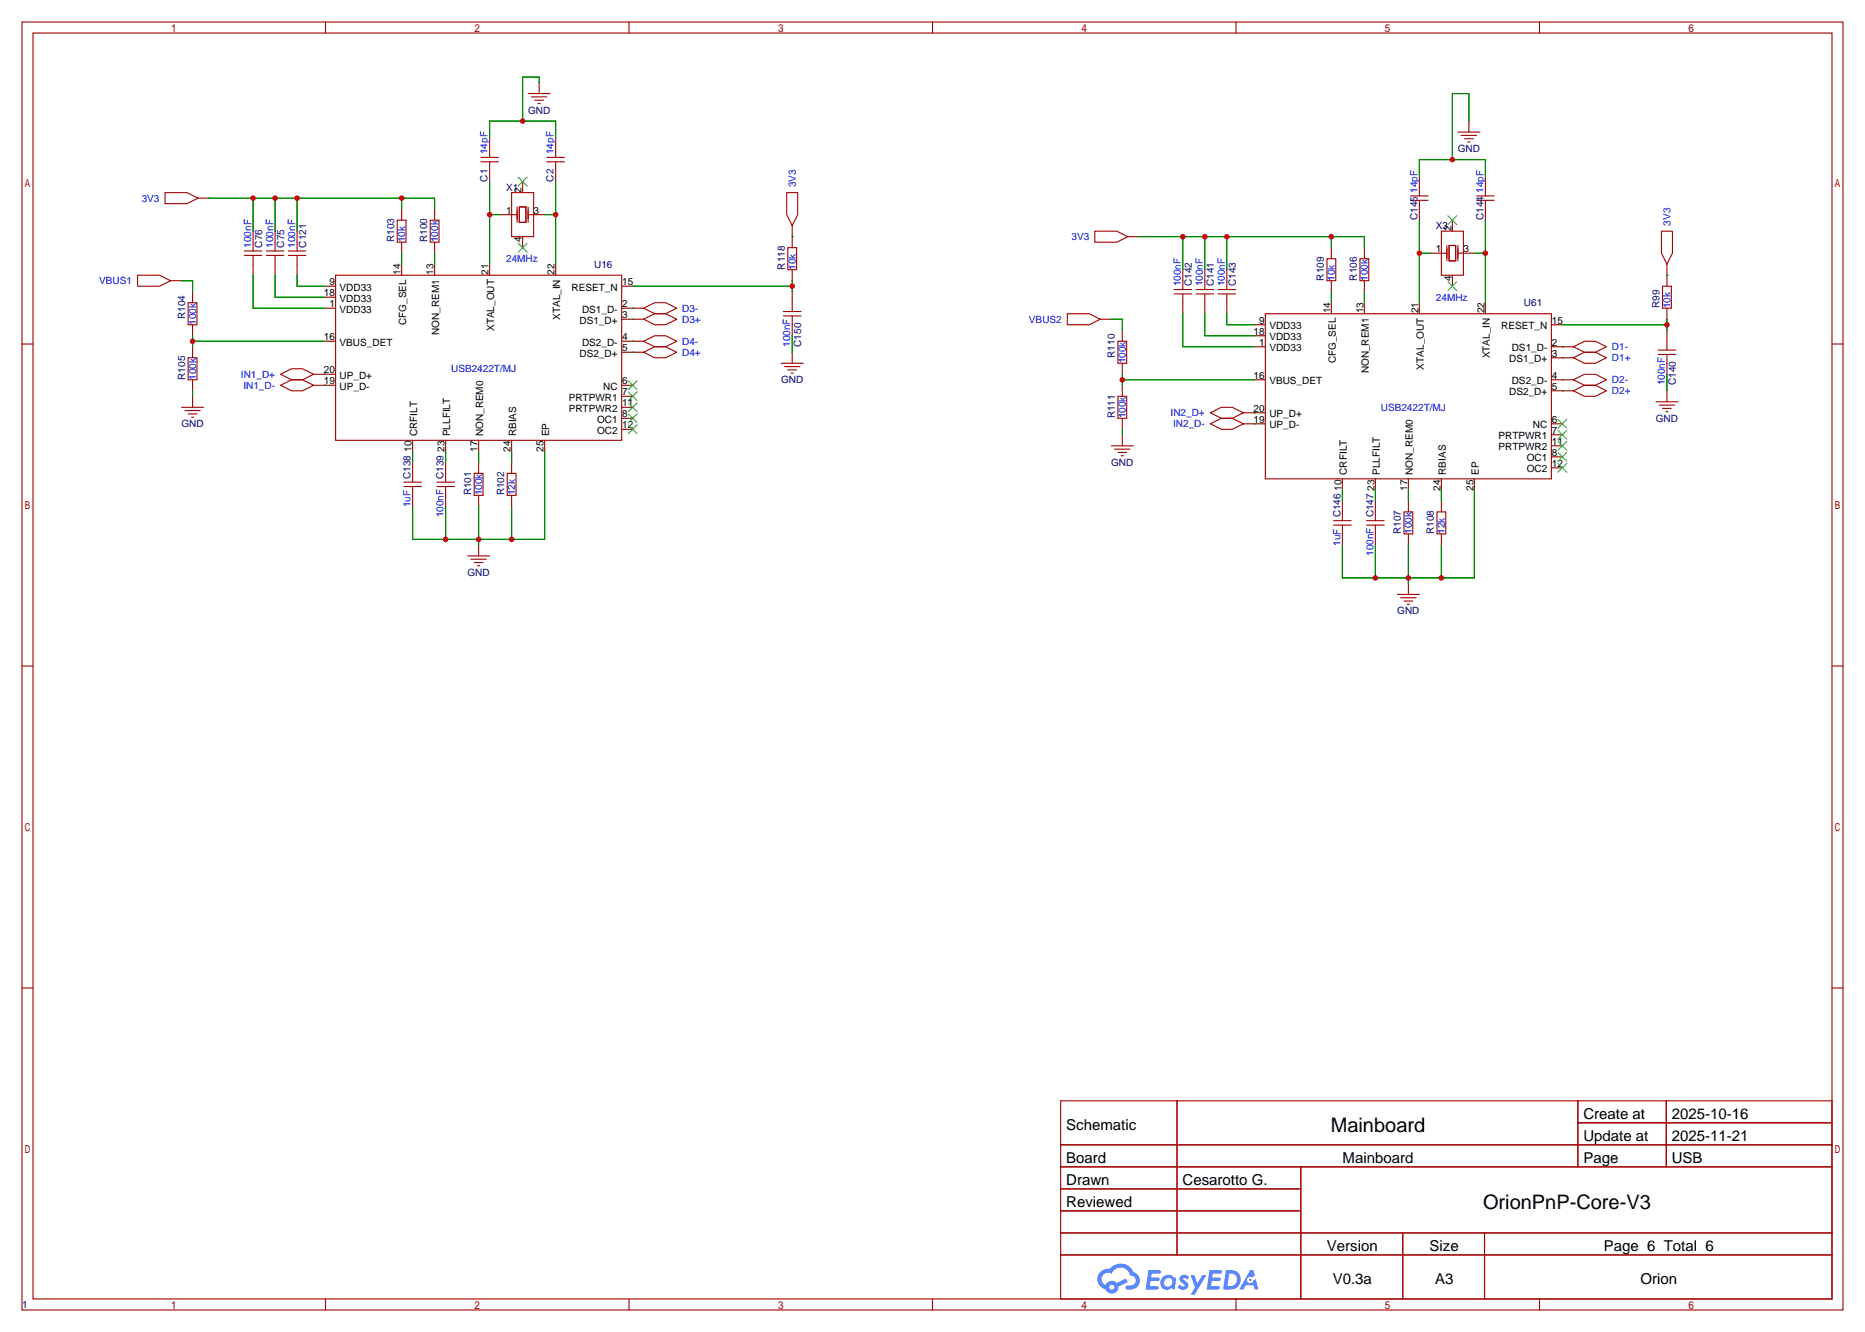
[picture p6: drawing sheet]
<svg xmlns="http://www.w3.org/2000/svg" width="431mm" height="307mm" viewBox="0 0 431 307" stroke-linecap="round" stroke-linejoin="round" font-family="sans-serif">
<g fill="none" stroke="#a10000" stroke-width=".25">
<path d="M5.1 5.1h420.3v297.2h-420.3zM7.6 7.6h415.3v292.1h-415.3zM75.1 5.1v2.5M145.2 5.1v2.5M215.3 5.1v2.5M285.3 5.1v2.5M355.4 5.1v2.5M5.1 79.4h2.5M422.9 79.4h2.5M5.1 153.7h2.5M422.9 153.7h2.5M5.1 228h2.5"/>
<path d="M422.9 228h2.5M244.9 254h178v45.7h-178zM271.7 254v35.6M364.3 254v15.2M364.3 259.1h58.6M384.7 254v15.2M244.9 264.2h178M244.9 269.2h178M244.9 274.3h55.4M244.9 279.4h55.4M300.3 269.2v30.5M75.1 299.7v2.6"/>
<path d="M145.2 299.7v2.6M215.3 299.7v2.6M244.9 284.5h178M244.9 289.6h178M285.3 299.7v2.6M323.8 284.5v15.2M342.7 284.5v15.2M355.4 299.7v2.6"/>
</g>
<g fill="#5487ff">
<path d="M272.6 294.4a1.3 1.3 0 0 1 1.8 .3l-.4 .6a.54 .54 0 0 0-.9-.2l.1 .2a1.28 1.28 0 0 1 .8 2 1.53 1.53 0 0 1-2.2-.3l.6-.6 .7 .5a.31 .31 0 0 0 .4-.3 .31 .31 0 0 0-.3-.4 1.12 1.12 0 0 1-.6-1.8z"/>
<path d="M274.9 294.2h.8l.7 2 1.2-2h.9l-2.7 4.5h-.9l.9-1.6z"/>
<path d="M265.1 293h2.3a.46 .46 0 0 1 .5 .1 .46 .46 0 0 1 .1 .5l-.4 .2h-1.7l-.2 1h1.7a.4 .4 0 0 1 .3 .4 .4 .4 0 0 1-.4 .4h-1.7l-.2 1.2h1.4a.46 .46 0 0 1 .5 0 .46 .46 0 0 1 .1 .5l-.3 .2h-2.6z"/>
<path d="M279.2 293.1h2.3a.47 .47 0 0 1 .5 0 .47 .47 0 0 1 .1 .5l-.4 .2h-1.7l-.2 1h1.7a.4 .4 0 0 1 .3 .4 .4 .4 0 0 1-.4 .4h-1.7l-.1 1.2 1.3-.1a.46 .46 0 0 1 .5 .1 .46 .46 0 0 1 .1 .5l-.3 .2h-2.6z"/>
<path d="M288.6 293.1h.7l.4 1.3-.7 .3a.75 .75 0 0 0-1.1 .3 .75 .75 0 0 0 .5 1.1 .75 .75 0 0 0 1-.7l.5-.3 .6 2.4h-.9l-.2-.9h-1.8l-.6 .9h-.9z"/>
<path d="M283 293.1l-.6 4.4h1.4a2.27 2.27 0 0 0 2.6-2.2 2.27 2.27 0 0 0-2.7-2.2zM283.8 293.8a1.5 1.5 0 0 1 1.8 1.6 1.5 1.5 0 0 1-2 1.4h-.2z"/>
<path d="M268.4 294.7a1.6 1.6 0 0 0-.3 2.3 1.6 1.6 0 0 0 2.3 .2l.8 .3 .3-2.4-.2-.3-.4-.1a1.58 1.58 0 0 0-2.5 0zM269 295.2a.99 .99 0 0 1 1.7 .6 .99 .99 0 0 1-1.4 1.1 .98 .98 0 0 1-.3-1.7z"/>
<path d="M254.1 293.5a2.37 2.37 0 0 0 1.1 4 1.54 1.54 0 0 0 1.8 1 1.54 1.54 0 0 0 1.2-1.6l2.1-1.1-.4-.8-2.1 1a1.57 1.57 0 0 0-2.6 .5 1.5 1.5 0 0 1-.7-2.1 1.5 1.5 0 0 1 2.1-.5 2.23 2.23 0 0 1 2.3-1.4 2.23 2.23 0 0 1 2 1.8 1.16 1.16 0 0 1 1.3 1.1 1.16 1.16 0 0 1-1.1 1.2h-.7a.47 .47 0 0 0-.6 .4 .47 .47 0 0 0 .5 .5 2.14 2.14 0 0 0 2.7-1.3 2.14 2.14 0 0 0-1.4-2.7 3.2 3.2 0 0 0-5.4-.7l-1.2 .1zM256.1 297a.58 .58 0 0 1 1.1 0 .58 .58 0 0 1-1.1 0z"/>
<circle cx="288.6" cy="295.3" r=".28"/>
</g>
<g fill="none" stroke="#a10000" stroke-width=".25">
<path d="M124.5 19.1v2.5M111 36.3h4.1M111 37.3h4.1M113 31.8v4.5M113 37.3v4.6M121.9 21.6h5.1M122.7 22.4h3.5M123.4 23.1h2.1M124.2 23.9h.5M126.2 36.3h4.1M126.2 37.3h4.1M128.3 31.8v4.5"/>
<path d="M128.3 37.3v4.6M336.5 30.5h5.1M337.3 31.2h3.6M338.1 32h2M338.8 32.8h.5M339.1 27.9v2.6M38.1 44.4h5.1l2.5 1.3-2.5 1.3h-5.1zM45.7 45.7h2.6M56.4 57.9h4.1M56.4 58.9h4.1M58.4 53.3v4.6M58.4 58.9v4.6"/>
<path d="M61.5 57.9h4M61.5 58.9h4M63.5 53.3v4.6M63.5 58.9v4.6M66.5 57.9h4.1M66.5 58.9h4.1M68.6 53.3v4.6M68.6 58.9v4.6M91.7 50.8h2v5.1h-2zM92.7 48.3v2.5M92.7 55.9v2.5M99.3 50.8h2v5.1h-2z"/>
<path d="M100.3 48.3v2.5M100.3 55.9v2.5M115.6 49.5h3.8M118.1 44.4h5.1v10.2h-5.1zM119.4 47.8v3.5M119.9 47.8h1.5v3.5h-1.5zM120.6 41.9v2.5M120.6 54.6v2.6M121.9 47.8v3.5M121.9 49.5h3.8M181.6 44.4h2.5v5.1l-1.2 2.6-1.3-2.6zM181.9 57.2h2v5h-2z"/>
<path d="M182.9 52.1v5.1M252.7 53.3h5.1l2.5 1.3-2.5 1.3h-5.1zM260.3 54.6h2.6M306.3 59.7h2.1v5.1h-2.1zM307.3 57.2v2.5M313.9 59.7h2.1v5.1h-2.1zM315 57.2v2.5M325.6 45.2h4.1M325.6 46.2h4.1M327.7 40.6v4.6M327.7 46.2v4.6M330.2 58.4h3.8"/>
<path d="M332.7 53.3h5.1v10.2h-5.1zM334 56.6v3.6M334.5 56.6h1.5v3.6h-1.5zM335.3 50.8v2.5M336.5 56.6v3.6M336.5 58.4h3.9M340.9 45.2h4M340.9 46.2h4M342.9 40.6v4.6M342.9 46.2v4.6M383.5 53.3h2.6v5.1l-1.3 2.6-1.3-2.6zM31.7 63.5h5.1l2.6 1.3-2.6 1.2h-5.1z"/>
<path d="M39.4 64.8h2.5M43.4 69.8h2.1v5.1h-2.1zM44.4 67.3v2.5M44.4 74.9v2.6M74.9 68.6h2.6M74.9 78.7h2.6M74.9 66h2.6M74.9 71.1h2.6M77.5 63.5h66v38.1h-66zM92.7 61v2.5M100.3 61v2.5M113 61v2.5"/>
<path d="M128.3 61v2.5M143.5 78.7h5.1M143.5 66h2.5M143.5 73.7h5.1M143.5 71.1h5.1M148.6 78.7l2.5-1.2h2.6l2.5 1.2-2.5 1.3h-2.6zM148.6 71.1l2.5-1.3h2.6l2.5 1.3-2.5 1.3h-2.6zM148.6 73.7l2.5-1.3h2.6l2.5 1.3-2.5 1.2h-2.6zM180.8 71.9h4.1M180.8 72.9h4.1M182.9 62.2v2.6M182.9 67.3v4.6"/>
<path d="M182.9 72.9v4.6M246.4 72.4h5.1l2.5 1.3-2.5 1.2h-5.1zM254 73.7h2.5M258.1 78.7h2v5.1h-2zM259.1 76.2v2.5M271 66.8h4.1M271 67.8h4.1M273 62.2v4.6M273 67.8v4.6M276.1 66.8h4.1M276.1 67.8h4.1M278.1 62.2v4.6"/>
<path d="M278.1 67.8v4.6M281.2 66.8h4M281.2 67.8h4M283.2 62.2v4.6M283.2 67.8v4.6M289.6 77.5h2.5M289.6 74.9h2.5M292.1 72.4h66v38.1h-66zM307.3 64.8v2.5M307.3 69.8v2.6M315 64.8v2.5M315 69.8v2.6"/>
<path d="M327.7 69.8v2.6M335.3 63.5v2.5M342.9 69.8v2.6M358.1 74.9h2.6M383.8 66h2v5.1h-2zM384.8 61v5M384.8 71.1v2.6M384.8 76.2v4.6M41.9 94h5.1M42.7 94.7h3.5M43.4 82.6h2.1v5h-2.1zM43.4 95.5h2.1"/>
<path d="M44.2 96.3h.5M44.4 80v2.6M44.4 87.6v2.6M44.4 91.4v2.6M64.8 88.9l2.5-1.3h2.5l2.6 1.3-2.6 1.3h-2.5zM64.8 86.4l2.5-1.3h2.5l2.6 1.3-2.6 1.2h-2.5zM72.4 86.4h5.1M72.4 88.9h5.1M143.5 88.9h2.5M143.5 99.1h2.5M143.5 94h2.5M143.5 96.5h2.5"/>
<path d="M143.5 91.4h2.5M143.5 81.3h5.1M148.6 81.3l2.5-1.3h2.6l2.5 1.3-2.5 1.3h-2.6zM180.3 83.8h5.1M181.1 84.6h3.6M181.9 85.3h2M182.6 86.1h.5M182.9 81.3v2.5M258.1 91.4h2v5.1h-2zM259.1 83.8v2.6M259.1 88.9v2.5M259.1 96.5v2.6"/>
<path d="M279.4 97.8l2.5-1.3h2.6l2.5 1.3-2.5 1.3h-2.6zM279.4 95.2l2.5-1.2h2.6l2.5 1.2-2.5 1.3h-2.6zM287 95.2h5.1M287 97.8h5.1M289.6 87.6h2.5M289.6 80h2.5M358.1 97.8h2.6M358.1 87.6h5.1M358.1 90.2h5.1M358.1 82.6h5.1M358.1 80h5.1M363.2 87.6l2.6-1.2h2.5l2.5 1.2-2.5 1.3h-2.5z"/>
<path d="M363.2 90.2l2.6-1.3h2.5l2.5 1.3-2.5 1.2h-2.5zM363.2 80l2.6-1.3h2.5l2.5 1.3-2.5 1.3h-2.5zM363.2 82.6l2.6-1.3h2.5l2.5 1.3-2.5 1.2h-2.5zM382.3 92.7h5M382.8 80.8h4M382.8 81.8h4M383 93.5h3.6M383.8 94.2h2M384.6 95h.5M384.8 81.8v4.6M384.8 90.2v2.5M93.2 112.3h4.1"/>
<path d="M93.2 111.3h4.1M95.2 101.6v2.5M95.2 106.7v4.6M95.2 112.3v4.5M100.8 112.3h4.1M100.8 111.3h4.1M102.9 101.6v2.5M102.9 106.7v4.6M102.9 112.3v4.5M109.5 109.2h2v5.1h-2zM110.5 101.6v2.5M110.5 106.7v2.5"/>
<path d="M110.5 114.3v2.5M117.1 109.2h2v5.1h-2zM118.1 101.6v2.5M118.1 106.7v2.5M118.1 114.3v2.5M125.7 101.6v2.5M256.5 102.9h5.1M257.3 103.6h3.6M258.1 104.4h2M258.8 105.2h.5M259.1 100.3v2.6M309.9 110.5v2.5"/>
<path d="M309.9 115.6v4.5M317.5 110.5v2.5M317.5 115.6v4.5M324.1 118.1h2v5.1h-2zM325.1 110.5v2.5M325.1 115.6v2.5M331.7 118.1h2.1v5.1h-2.1zM332.7 110.5v2.5M332.7 115.6v2.5M340.4 110.5v2.5M358.1 107.9h2.6M358.1 102.9h2.6"/>
<path d="M358.1 105.4h2.6M358.1 100.3h2.6M107.9 128.3h5.1M108.7 129h3.6M109.5 129.8h2M110.2 130.6h.5M110.5 125.7v2.6M307.8 121.2h4.1M307.8 120.1h4.1M309.9 121.2v4.5M315.5 121.2h4M315.5 120.1h4"/>
<path d="M317.5 121.2v4.5M322.6 137.2h5.1M323.3 137.9h3.6M324.1 138.7h2M324.9 139.4h.5M325.1 123.2v2.5M325.1 134.6v2.6M332.7 123.2v2.5"/>
</g>
<g fill="none" stroke="#3c3" stroke-width=".25">
<path d="M119.6 56.1l2.1 2.1M119.6 40.9l2.1 2M121.7 56.1l-2.1 2.1M121.7 40.9l-2.1 2M334.3 49.8l2 2M336.3 49.8l-2 2M334.3 65l2 2.1M336.3 65l-2 2.1M145 98l2.1 2.1M145 93l2.1 2M145 95.5l2.1 2M145 90.4l2.1 2.1"/>
<path d="M145 87.9l2.1 2M147.1 98l-2.1 2.1M147.1 93l-2.1 2M147.1 95.5l-2.1 2M147.1 90.4l-2.1 2.1M147.1 87.9l-2.1 2M359.7 99.3l2 2M359.7 96.8l2 2M361.7 99.3l-2 2M361.7 96.8l-2 2M359.7 106.9l2 2.1M359.7 101.9l2 2"/>
<path d="M359.7 104.4l2 2M361.7 106.9l-2 2.1M361.7 101.9l-2 2M361.7 104.4l-2 2"/>
</g>
<g fill="none" stroke="#008700" stroke-width=".25">
<path d="M124.5 19.1v-1.3h-3.9v10.1M113 31.8v-3.9h15.3v3.9M339.1 27.9v-6.3h-3.8v15.2M48.3 45.7h52v2.6M58.4 45.7v7.6M63.5 45.7v7.6M68.6 45.7v7.6M92.7 45.7v2.6M92.7 58.4v2.6M100.3 58.4v2.6M113 41.9v19.1M113 49.5h2.6"/>
<path d="M125.7 49.5h2.6M128.3 41.9v19.1M182.9 54.6h.1M262.9 54.6h52.1v2.6M273 54.6v7.6M278.1 54.6v7.6M283.2 54.6v7.6M307.3 54.6v2.6M327.7 40.6v-3.8h15.2v3.8M327.7 50.8v19M327.7 58.4h2.5M340.4 58.4h2.5"/>
<path d="M342.9 50.8v19M41.9 64.8h2.5v2.5M44.4 77.5v2.5M44.4 78.7h30.5M58.4 63.5v7.6h16.5M63.5 63.5v5.1h11.4M68.6 63.5v2.5h6.3M146 78.7h.1M146 73.7h.1M146 71.1h.1M146 66h36.9M182.9 64.8v2.5"/>
<path d="M182.9 77.5v3.8M256.5 73.7h2.6v2.5M273 72.4v7.6h16.6M278.1 72.4v5.1h11.5M283.2 72.4v2.5h6.4M307.3 67.3v2.5M315 67.3v2.5M360.7 74.9h24.1M384.8 63.5h.1M384.8 73.7v2.5M44.4 90.2v1.2M74.9 86.4h.1"/>
<path d="M74.9 88.9h.1M146 81.3h.1M259.1 86.4v2.5M259.1 99.1v1.2M259.1 87.6h30.5M289.6 95.2h.1M289.6 97.8h.1M360.7 90.2h.1M360.7 87.6h.1M360.7 82.6h.1M360.7 80h.1M384.8 86.4v3.8"/>
<path d="M95.2 104.1v2.6M102.9 104.1v2.6M102.9 116.8v7.7M110.5 104.1v2.6M110.5 116.8v8.9M118.1 104.1v2.6M118.1 116.8v7.7M125.7 104.1v20.4h-30.5v-7.7M309.9 113v2.6M317.5 113v2.6M325.1 113v2.6M332.7 113v2.6"/>
<path d="M340.4 113v20.3h-30.5v-7.6M317.5 125.7v7.6M325.1 125.7v8.9M332.7 125.7v7.6"/>
</g>
<g fill="#c00">
<circle cx="58.4" cy="45.7" r=".63"/>
<circle cx="63.5" cy="45.7" r=".63"/>
<circle cx="68.6" cy="45.7" r=".63"/>
<circle cx="92.7" cy="45.7" r=".63"/>
<circle cx="113" cy="49.5" r=".63"/>
<circle cx="128.3" cy="49.5" r=".63"/>
<circle cx="120.7" cy="27.9" r=".63"/>
<circle cx="110.5" cy="124.5" r=".63"/>
<circle cx="118.1" cy="124.5" r=".63"/>
<circle cx="102.9" cy="124.5" r=".63"/>
<circle cx="44.5" cy="78.7" r=".63"/>
<circle cx="273.1" cy="54.6" r=".63"/>
<circle cx="278.1" cy="54.6" r=".63"/>
<circle cx="283.2" cy="54.6" r=".63"/>
<circle cx="307.3" cy="54.6" r=".63"/>
<circle cx="327.7" cy="58.4" r=".63"/>
<circle cx="342.9" cy="58.4" r=".63"/>
<circle cx="335.3" cy="36.8" r=".63"/>
<circle cx="325.1" cy="133.3" r=".63"/>
<circle cx="332.7" cy="133.3" r=".63"/>
<circle cx="317.5" cy="133.3" r=".63"/>
<circle cx="259.1" cy="87.6" r=".63"/>
<circle cx="182.9" cy="66" r=".63"/>
<circle cx="384.8" cy="74.9" r=".63"/>
</g>
<g font-size="4.6">
<text x="307.2" y="261.1">Mainboard</text>
<text x="342.4" y="278.9">OrionPnP-Core-V3</text>
</g>
<g font-size="3.5">
<text x="246.1" y="260.8">Schematic</text>
<text x="365.5" y="258.2">Create at</text>
<text x="365.5" y="263.3">Update at</text>
<text x="385.9" y="258.2">2025-10-16</text>
<text x="385.9" y="263.3">2025-11-21</text>
<text x="246.1" y="268.4">Board</text>
<text x="309.9" y="268.4">Mainboard</text>
<text x="365.5" y="268.4">Page</text>
<text x="385.9" y="268.4">USB</text>
<text x="246.1" y="273.5">Drawn</text>
<text x="273" y="273.5">Cesarotto G.</text>
<text x="246.1" y="278.5">Reviewed</text>
<text x="306.3" y="288.7">Version</text>
<text x="330" y="288.7">Size</text>
<text x="370.2" y="288.7">Page 6 Total 6</text>
<text x="307.7" y="296.3">V0.3a</text>
<text x="331.3" y="296.3">A3</text>
<text x="378.7" y="296.3">Orion</text>
</g>
<g font-size="2.3" fill="#000080">
<text x="121.9" y="26.2">GND</text>
<text x="336.5" y="35.1">GND</text>
<text x="112.6" y="41.9" transform="rotate(-90 112.6 41.9)">C1</text>
<text x="127.8" y="41.9" transform="rotate(-90 127.8 41.9)">C2</text>
<text x="116.8" y="44">X1</text>
<text x="327.2" y="50.8" transform="rotate(-90 327.2 50.8)">C145</text>
<text x="331.5" y="52.9">X3</text>
<text x="342.4" y="50.8" transform="rotate(-90 342.4 50.8)">C144</text>
<text x="60.5" y="57.2" transform="rotate(-90 60.5 57.2)">C76</text>
<text x="65.6" y="57.2" transform="rotate(-90 65.6 57.2)">C75</text>
<text x="70.7" y="57.2" transform="rotate(-90 70.7 57.2)">C121</text>
<text x="91" y="55.9" transform="rotate(-90 91 55.9)">R103</text>
<text x="98.6" y="55.9" transform="rotate(-90 98.6 55.9)">R100</text>
<text x="137.2" y="61.8">U16</text>
<text x="181.1" y="62.2" transform="rotate(-90 181.1 62.2)">R118</text>
<text x="305.6" y="64.8" transform="rotate(-90 305.6 64.8)">R109</text>
<text x="313.2" y="64.8" transform="rotate(-90 313.2 64.8)">R106</text>
<text x="275.1" y="66" transform="rotate(-90 275.1 66)">C142</text>
<text x="280.2" y="66" transform="rotate(-90 280.2 66)">C141</text>
<text x="285.3" y="66" transform="rotate(-90 285.3 66)">C143</text>
<text x="351.8" y="70.7">U61</text>
<text x="383.1" y="71.1" transform="rotate(-90 383.1 71.1)">R99</text>
<text x="42.7" y="73.7" transform="rotate(-90 42.7 73.7)">R104</text>
<text x="185" y="80" transform="rotate(-90 185 80)">C150</text>
<text x="257.3" y="82.6" transform="rotate(-90 257.3 82.6)">R110</text>
<text x="42.7" y="87.6" transform="rotate(-90 42.7 87.6)">R105</text>
<text x="180.3" y="88.4">GND</text>
<text x="386.9" y="88.9" transform="rotate(-90 386.9 88.9)">C140</text>
<text x="41.9" y="98.6">GND</text>
<text x="257.3" y="96.5" transform="rotate(-90 257.3 96.5)">R111</text>
<text x="382.2" y="97.3">GND</text>
<text x="256.5" y="107.5">GND</text>
<text x="94.8" y="110.5" transform="rotate(-90 94.8 110.5)">C138</text>
<text x="102.4" y="110.5" transform="rotate(-90 102.4 110.5)">C139</text>
<text x="108.8" y="114.3" transform="rotate(-90 108.8 114.3)">R101</text>
<text x="116.4" y="114.3" transform="rotate(-90 116.4 114.3)">R102</text>
<text x="309.4" y="119.4" transform="rotate(-90 309.4 119.4)">C146</text>
<text x="317" y="119.4" transform="rotate(-90 317 119.4)">C147</text>
<text x="323.4" y="123.2" transform="rotate(-90 323.4 123.2)">R107</text>
<text x="331" y="123.2" transform="rotate(-90 331 123.2)">R108</text>
<text x="107.9" y="132.9">GND</text>
<text x="322.6" y="141.8">GND</text>
<text x="5.1" y="301.8">1</text>
</g>
<g font-size="2.3" fill="#00f">
<text x="112.6" y="35.6" transform="rotate(-90 112.6 35.6)">14pF</text>
<text x="127.8" y="35.6" transform="rotate(-90 127.8 35.6)">14pF</text>
<text x="32.7" y="46.5">3V3</text>
<text x="183.7" y="43.2" transform="rotate(-90 183.7 43.2)">3V3</text>
<text x="327.2" y="44.4" transform="rotate(-90 327.2 44.4)">14pF</text>
<text x="342.4" y="44.4" transform="rotate(-90 342.4 44.4)">14pF</text>
<text x="385.6" y="52.1" transform="rotate(-90 385.6 52.1)">3V3</text>
<text x="58" y="57.2" transform="rotate(-90 58 57.2)">100nF</text>
<text x="63" y="57.2" transform="rotate(-90 63 57.2)">100nF</text>
<text x="68.1" y="57.2" transform="rotate(-90 68.1 57.2)">100nF</text>
<text x="93.5" y="55.9" transform="rotate(-90 93.5 55.9)">10k</text>
<text x="101.1" y="55.9" transform="rotate(-90 101.1 55.9)">100k</text>
<text x="247.4" y="55.4">3V3</text>
<text x="22.9" y="65.6">VBUS1</text>
<text x="116.8" y="60.5">24MHz</text>
<text x="183.7" y="62.2" transform="rotate(-90 183.7 62.2)">10k</text>
<text x="308.1" y="64.8" transform="rotate(-90 308.1 64.8)">10k</text>
<text x="315.8" y="64.8" transform="rotate(-90 315.8 64.8)">100k</text>
<text x="157.5" y="71.9">D3-</text>
<text x="272.6" y="66" transform="rotate(-90 272.6 66)">100nF</text>
<text x="277.7" y="66" transform="rotate(-90 277.7 66)">100nF</text>
<text x="282.7" y="66" transform="rotate(-90 282.7 66)">100nF</text>
<text x="331.5" y="69.4">24MHz</text>
<text x="385.6" y="71.1" transform="rotate(-90 385.6 71.1)">10k</text>
<text x="45.3" y="74.9" transform="rotate(-90 45.3 74.9)">100k</text>
<text x="157.5" y="74.5">D3+</text>
<text x="237.5" y="74.5">VBUS2</text>
<text x="157.5" y="79.5">D4-</text>
<text x="157.5" y="82.1">D4+</text>
<text x="182.4" y="80" transform="rotate(-90 182.4 80)">100nF</text>
<text x="259.9" y="83.8" transform="rotate(-90 259.9 83.8)">100k</text>
<text x="372.1" y="80.8">D1-</text>
<text x="372.1" y="83.4">D1+</text>
<text x="45.3" y="87.6" transform="rotate(-90 45.3 87.6)">100k</text>
<text x="55.6" y="87.2">IN1_D+</text>
<text x="56.2" y="89.7">IN1_D-</text>
<text x="104.1" y="85.9">USB2422T/MJ</text>
<text x="372.1" y="88.4">D2-</text>
<text x="384.3" y="88.9" transform="rotate(-90 384.3 88.9)">100nF</text>
<text x="318.8" y="94.8">USB2422T/MJ</text>
<text x="372.1" y="91">D2+</text>
<text x="259.9" y="96.5" transform="rotate(-90 259.9 96.5)">100k</text>
<text x="270.2" y="96.1">IN2_D+</text>
<text x="270.8" y="98.6">IN2_D-</text>
<text x="94.8" y="117" transform="rotate(-90 94.8 117)">1uF</text>
<text x="102.4" y="119.4" transform="rotate(-90 102.4 119.4)">100nF</text>
<text x="111.3" y="114.3" transform="rotate(-90 111.3 114.3)">100k</text>
<text x="118.9" y="114.3" transform="rotate(-90 118.9 114.3)">12k</text>
<text x="309.4" y="125.9" transform="rotate(-90 309.4 125.9)">1uF</text>
<text x="325.9" y="123.2" transform="rotate(-90 325.9 123.2)">100k</text>
<text x="333.5" y="123.2" transform="rotate(-90 333.5 123.2)">12k</text>
<text x="317" y="128.3" transform="rotate(-90 317 128.3)">100nF</text>
</g>
<g font-size="2.3">
<text x="120.4" y="44.4" transform="rotate(-90 120.4 44.4)">2</text>
<text x="116.8" y="49.3">1</text>
<text x="123.2" y="49.3">3</text>
<text x="335.1" y="53.3" transform="rotate(-90 335.1 53.3)">2</text>
<text x="120.4" y="55.9" transform="rotate(-90 120.4 55.9)">4</text>
<text x="331.5" y="58.2">1</text>
<text x="337.8" y="58.2">3</text>
<text x="76.1" y="65.8">9</text>
<text x="92.5" y="63.4" transform="rotate(-90 92.5 63.4)">14</text>
<text x="100.1" y="63.4" transform="rotate(-90 100.1 63.4)">13</text>
<text x="112.8" y="63.4" transform="rotate(-90 112.8 63.4)">21</text>
<text x="128" y="63.4" transform="rotate(-90 128 63.4)">22</text>
<text x="143.6" y="65.8">15</text>
<text x="335.1" y="64.8" transform="rotate(-90 335.1 64.8)">4</text>
<text x="74.8" y="68.4">18</text>
<text x="76.1" y="70.9">1</text>
<text x="78.4" y="69.6">VDD33</text>
<text x="78.4" y="67.1">VDD33</text>
<text x="131.9" y="67.1">RESET_N</text>
<text x="143.6" y="70.9">2</text>
<text x="78.4" y="72.2">VDD33</text>
<text x="93.8" y="75" transform="rotate(-90 93.8 75)">CFG_SEL</text>
<text x="101.4" y="77.3" transform="rotate(-90 101.4 77.3)">NON_REM1</text>
<text x="114.1" y="76.4" transform="rotate(-90 114.1 76.4)">XTAL_OUT</text>
<text x="129.3" y="73.8" transform="rotate(-90 129.3 73.8)">XTAL_IN</text>
<text x="133.8" y="74.7">DS1_D+</text>
<text x="134.4" y="72.2">DS1_D-</text>
<text x="143.6" y="73.4">3</text>
<text x="289.4" y="77.2">18</text>
<text x="290.7" y="74.7">9</text>
<text x="293" y="76">VDD33</text>
<text x="307.1" y="72.3" transform="rotate(-90 307.1 72.3)">14</text>
<text x="314.7" y="72.3" transform="rotate(-90 314.7 72.3)">13</text>
<text x="327.4" y="72.3" transform="rotate(-90 327.4 72.3)">21</text>
<text x="342.7" y="72.3" transform="rotate(-90 342.7 72.3)">22</text>
<text x="346.6" y="76">RESET_N</text>
<text x="358.3" y="74.7">15</text>
<text x="74.8" y="78.5">16</text>
<text x="78.4" y="79.8">VBUS_DET</text>
<text x="133.8" y="82.3">DS2_D+</text>
<text x="134.4" y="79.8">DS2_D-</text>
<text x="143.6" y="81.1">5</text>
<text x="143.6" y="78.5">4</text>
<text x="290.7" y="79.8">1</text>
<text x="293" y="78.5">VDD33</text>
<text x="293" y="81.1">VDD33</text>
<text x="308.4" y="83.9" transform="rotate(-90 308.4 83.9)">CFG_SEL</text>
<text x="343.9" y="82.7" transform="rotate(-90 343.9 82.7)">XTAL_IN</text>
<text x="348.4" y="83.6">DS1_D+</text>
<text x="349" y="81.1">DS1_D-</text>
<text x="358.3" y="82.3">3</text>
<text x="358.3" y="79.8">2</text>
<text x="74.8" y="86.1">20</text>
<text x="74.8" y="88.7">19</text>
<text x="78.4" y="87.4">UP_D+</text>
<text x="78.4" y="89.9">UP_D-</text>
<text x="139.2" y="89.9">NC</text>
<text x="143.6" y="88.7">6</text>
<text x="289.4" y="87.4">16</text>
<text x="293" y="88.7">VBUS_DET</text>
<text x="316" y="86.2" transform="rotate(-90 316 86.2)">NON_REM1</text>
<text x="328.7" y="85.3" transform="rotate(-90 328.7 85.3)">XTAL_OUT</text>
<text x="349" y="88.7">DS2_D-</text>
<text x="358.3" y="89.9">5</text>
<text x="358.3" y="87.4">4</text>
<text x="131.3" y="95">PRTPWR2</text>
<text x="131.3" y="92.5">PRTPWR1</text>
<text x="143.6" y="93.8">11</text>
<text x="143.6" y="91.2">7</text>
<text x="289.4" y="95">20</text>
<text x="348.4" y="91.2">DS2_D+</text>
<text x="96.3" y="100.7" transform="rotate(-90 96.3 100.7)">CRFILT</text>
<text x="103.9" y="100.7" transform="rotate(-90 103.9 100.7)">PLLFILT</text>
<text x="111.5" y="100.7" transform="rotate(-90 111.5 100.7)">NON_REM0</text>
<text x="119.2" y="100.7" transform="rotate(-90 119.2 100.7)">RBIAS</text>
<text x="126.8" y="100.7" transform="rotate(-90 126.8 100.7)">EP</text>
<text x="137.8" y="100.1">OC2</text>
<text x="137.8" y="97.6">OC1</text>
<text x="143.6" y="98.8">12</text>
<text x="143.6" y="96.3">8</text>
<text x="289.4" y="97.6">19</text>
<text x="293" y="96.3">UP_D+</text>
<text x="293" y="98.8">UP_D-</text>
<text x="345.9" y="101.4">PRTPWR1</text>
<text x="353.9" y="98.8">NC</text>
<text x="358.3" y="100.1">7</text>
<text x="358.3" y="97.6">6</text>
<text x="95" y="104.3" transform="rotate(-90 95 104.3)">10</text>
<text x="102.6" y="104.3" transform="rotate(-90 102.6 104.3)">23</text>
<text x="110.3" y="104.3" transform="rotate(-90 110.3 104.3)">17</text>
<text x="117.9" y="104.3" transform="rotate(-90 117.9 104.3)">24</text>
<text x="125.5" y="104.3" transform="rotate(-90 125.5 104.3)">25</text>
<text x="345.9" y="103.9">PRTPWR2</text>
<text x="352.5" y="106.5">OC1</text>
<text x="358.3" y="107.7">12</text>
<text x="358.3" y="102.6">11</text>
<text x="358.3" y="105.2">8</text>
<text x="309.7" y="113.2" transform="rotate(-90 309.7 113.2)">10</text>
<text x="310.9" y="109.6" transform="rotate(-90 310.9 109.6)">CRFILT</text>
<text x="317.3" y="113.2" transform="rotate(-90 317.3 113.2)">23</text>
<text x="318.5" y="109.6" transform="rotate(-90 318.5 109.6)">PLLFILT</text>
<text x="324.9" y="113.2" transform="rotate(-90 324.9 113.2)">17</text>
<text x="326.2" y="109.6" transform="rotate(-90 326.2 109.6)">NON_REM0</text>
<text x="332.5" y="113.2" transform="rotate(-90 332.5 113.2)">24</text>
<text x="333.8" y="109.6" transform="rotate(-90 333.8 109.6)">RBIAS</text>
<text x="340.1" y="113.2" transform="rotate(-90 340.1 113.2)">25</text>
<text x="341.4" y="109.6" transform="rotate(-90 341.4 109.6)">EP</text>
<text x="352.5" y="109">OC2</text>
</g>
</svg>
